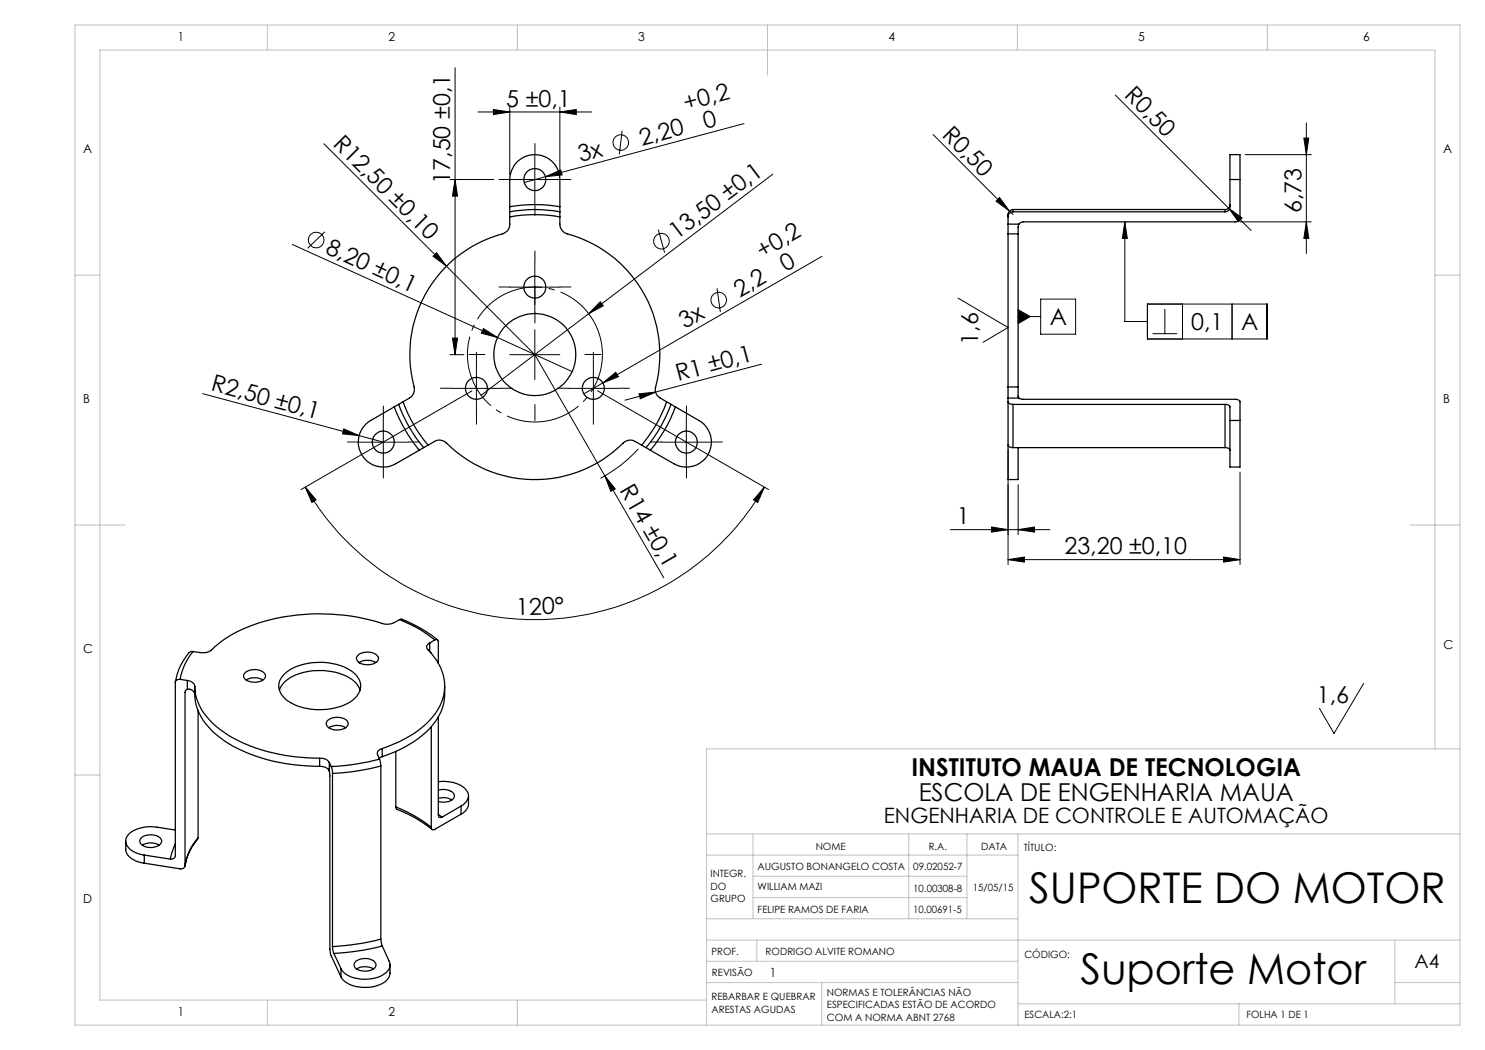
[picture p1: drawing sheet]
<svg xmlns="http://www.w3.org/2000/svg" width="297mm" height="210mm" viewBox="0 0 297 210" stroke-linecap="round" stroke-linejoin="round" font-family="sans-serif">
<g fill="none" stroke="#c0c0c0" stroke-width=".2">
<path d="M15 5h277v200h-277zM53.5 5v5M103.5 5v5M153.5 5v10M203.5 5v5M253.5 5v5M15 55h5M287 55h5M15 105h10M282 105h10M15 155h5M287 149.8v-139.8h-267v190h121.3"/>
<path d="M292 149.8h-150.7v55.2M141.3 166.8h150.7M141.3 171h62.3M150.6 179.5h42.8M150.6 166.8v17M150.6 175.3h42.8M181.8 166.8v17M193.4 166.8v17M203.6 166.8v38.2M141.3 196.5h62.3M141.3 192.3h62.3M141.3 188h150.7"/>
<path d="M141.3 183.8h62.3M151.4 188v4.3M164.4 196.5v8.5M279 196.5h13M279 188v12.8M53.5 200v5M103.5 200v5M203.6 200.8h88.4M247.8 200.8v4.2"/>
</g>
<g fill="none" stroke="#000" stroke-width=".2">
<path d="M91 13.5v57.4M223.1 19l22.6 22.6M64.8 28.7l24.5 24.5M90 35.9h8.8M91 35.9l.5 3.3h-1zM95.6 22.4h22.7M98.7 21.9l3.3 .5-3.3 .5zM102 21.4v13.5M102 35.9h10M107 30.9v10M109.1 35.3l3-1.3 .3 1zM109.1 35.3l-4.3 1.2"/>
<path d="M112 22.4l3.3-.5v1zM112 21.4v13.5M124.4 26.1l-.5 4.8M148.8 24.7l-39.7 10.6M154.6 34.8l-36.9 28M186.6 26.9l15.3 15.3M199.9 39.5l2 2.7-2.7-2zM249 30.9h13.3M260.8 27.6h1l-.5 3.3zM261.3 24.6v26.1M58.5 48.9l41 18.6M65 46.3l-3.5 3.4"/>
<path d="M86.6 51.3l.7-.8 2 2.7zM89.3 53.2l17.7 17.7 14 24.3M102 57.4h10M107 52.4v10M131.7 45.9l1.2 4.6M143.4 57.6l.7 4.8M164.4 51.3l-43.8 25.3M191.6 59.6l10 5.9-5 3M201.9 42.2l.7 .7M208.1 59.8h7v7h-7zM225 44.4v19.9h4.5M225 44.4l.5 3.3h-1z"/>
<path d="M245.7 41.6l2.7 2-.7 .7zM245.7 41.6l4.5 4.5M248 44.4h14.3M261.3 44.4l.5 3.3h-1zM40.5 78.7l31.3 8.4M90 70.9h2.8M90.3 77.7h10M90.5 67.6h1l-.5 3.3zM94.4 78.2l-34.2 19.7M95.3 72.7v10M96.7 65.7l2.8 1.8-3.2-.9zM99.5 67.5l14.9 6.8"/>
<path d="M102 70.9h10M107 65.9v10M113.7 77.7h9.9M117.7 62.8l-21.5 16.3M118.7 72.7v10M119.5 78.2l34.2 19.7M120.1 60.4l.6 .8-3 1.6zM120.6 76.6l2.6-2.1 .5 .8zM120.6 76.6l-3.8 2.2M127.8 78.8l3.3-.4-3 1.4zM152.3 72.8l-27.3 7.2M203.6 63.3h4.5"/>
<path d="M203.6 61.9l2.5 1.4-2.5 1.4zM229.5 60.8h23.9v7h-23.9zM230.5 66.7h4.9M233 61.8v4.9M236.5 60.8v7M246.4 60.8v7M61.1 97.4l2.1 2.6-.8 .5zM61.1 97.4a53 53 0 0 0 91.8 0M68.8 85.8l3 1.3-3.3-.3zM71.6 88.4h10.1M71.8 87.1l4.9 1.3M76.7 83.4v10"/>
<path d="M121 95.2l2 2.6-.8 .5zM121 95.2l11.8 20.4M127.7 89.8a27.2 27.2 0 0 1-7.6 5.9M132.3 88.4h10M137.3 83.4v10M152.9 97.4l-1.3 3.1-.9-.5zM201.6 90v22.9M203.6 96.9v10M248 94.4v18.5M190.1 105.9h19.9M198.3 105.4l3.3 .5-3.3 .5zM201.6 111.9l3.3-.5v1z"/>
<path d="M201.6 111.9h46.4M203.6 105.9l3.3-.5v1zM244.7 111.4l3.3 .5-3.3 .5zM272.7 136.7l-5.9 10-2.9-5"/>
<circle cx="124.2" cy="28.5" r="1.56"/>
<circle cx="63.2" cy="48" r="1.56"/>
<circle cx="132.3" cy="48.2" r="1.56"/>
<circle cx="143.7" cy="60" r="1.56"/>
</g>
<path d="M119.9 67a13.5 13.5 0 0 0-22.5-5.6 13.5 13.5 0 0 0 5.9 22.5 13.5 13.5 0 0 0 16.9-15.9l-.3-1" fill="none" stroke="#000" stroke-width=".2" stroke-dasharray="15.2 1.3 1.3 1.3" stroke-dashoffset="3.3" stroke-linecap="butt"/>
<g fill="none" stroke="#000" stroke-width=".2" stroke-dasharray="15.2 1.3 1.3 1.3">
<path d="M102 35.9h-2.2M107 30.9v-2.2M112 35.9h2.2M102 57.4h-2.2M107 40.9v2.2M107 52.4v-2.2M112 57.4h2.2M90.3 77.7h-2.2M95.3 72.7v-2.2M97 70.9h-3.2M100.3 77.7h2.2M107 60.9v-3.2"/>
<path d="M107 62.4v2.2M113.7 77.7h-2.2M117 70.9h3.2M118.7 72.7v-2.2M123.7 77.7h2.2M71.7 88.4h-2.2M76.7 83.4v-2.2M76.7 93.4v2.2M81.7 88.4h2.2M95.3 82.7v2.2M107 80.9v3.2M118.7 82.7v2.2"/>
<path d="M132.3 88.4h-2.2M137.3 83.4v-2.2M137.3 93.4v2.2M142.3 88.4h2.2"/>
</g>
<g fill="#000">
<path d="M109.1 35.3l3-1.3 .3 1zM86.6 51.3l.7-.8 2 2.7zM199.9 39.5l2 2.7-2.7-2zM245.7 41.6l2.7 2-.7 .7zM96.7 65.7l2.8 1.8-3.2-.9zM120.1 60.4l.6 .8-3 1.6zM120.6 76.6l2.6-2.1 .5 .8zM127.8 78.8l3.3-.4-3 1.4zM68.8 85.8l3 1.3-3.3-.3zM121 95.2l2 2.6-.8 .5z"/>
<path d="M91 35.9l.5 3.3h-1zM90.5 67.6h1l-.5 3.3zM260.8 27.6h1l-.5 3.3zM261.3 44.4l.5 3.3h-1z"/>
<path d="M112 22.4l3.3-.5v1zM98.7 21.9l3.3 .5-3.3 .5z"/>
<path d="M225 44.4l.5 3.3h-1zM203.6 61.9l2.5 1.4-2.5 1.4z"/>
<path d="M61.1 97.4l2.1 2.6-.8 .5zM152.9 97.4l-1.3 3.1-.9-.5z"/>
<path d="M198.3 105.4l3.3 .5-3.3 .5zM203.6 105.9l3.3-.5v1z"/>
<path d="M201.6 111.9l3.3-.5v1zM244.7 111.4l3.3 .5-3.3 .5z"/>
</g>
<g fill="none" stroke="#000" stroke-width=".25">
<path d="M246 35.9v5.4a.96 .96 0 0 1-1 1.1M246 35.9v-5h2v5M246 35.9h2M248 35.9v7.5a.96 .96 0 0 1-1 1h-42.4l-.8 .4M102 43.4a27.6 27.6 0 0 1 10 0M102 42.4v1M102 42.4a27.6 27.6 0 0 1 10 0M102 43.4a3.6 3.6 0 0 1-.3 2.4l-.4 .5a4 4 0 0 1-2.1 .9 25.1 25.1 0 0 0-16.3 30.5l-.1 .6-.2 .6a3.8 3.8 0 0 1-2 1.5M102 41.3a29.9 29.9 0 0 1 10 0M102 41.3v1.1M102 41.3v-5.4a5 5 0 0 1 5-5 5 5 0 0 1 5 5v5.4M112 42.4v1"/>
<path d="M112 43.4a3.8 3.8 0 0 0 .2 2.4l.4 .5a4 4 0 0 0 2.2 .9 25.2 25.2 0 0 1 16.3 30.8l.2 .9a4.4 4.4 0 0 0 2 1.5M112 41.3v1.1M201.6 46.8v30.6M201.6 44.8v2M201.6 43.4v1.4M201.6 46.8h2M201.6 44.8h2.2M202.6 41.9a1.15 1.15 0 0 0-1 1.5M202.6 42.4a.96 .96 0 0 0-1 1M202.6 41.9v.5M202.6 41.9h42.4M202.6 42.4h42.4"/>
<path d="M203.6 46.8v30.6M203.8 44.8l-.2 2M245 41.9v.5M246 40.9a.96 .96 0 0 1-1 1M201.6 77.4v2.2M201.6 79.6v.8M201.6 79.6h2.2M201.6 77.4h2M203.6 77.4v1.9l.2 .3M203.8 79.6l.8 .3h42.6a.73 .73 0 0 1 .8 .5v3.7M78.8 81.4a30.7 30.7 0 0 0 5.1 8.7M78.8 81.4l-4.6 2.7a5 5 0 0 0-1.9 6.8 5 5 0 0 0 6.9 1.8l4.7-2.6"/>
<path d="M79.7 80.9a27.9 27.9 0 0 0 5 8.6M79.7 80.9l-.9 .5M80.6 80.4a28.6 28.6 0 0 0 5 8.6M80.6 80.4l-.9 .5M84.7 89.5l-.8 .6M85.6 89l-.9 .5M85.6 89a4.1 4.1 0 0 1 2.2-1l.7 .1a4.2 4.2 0 0 1 1.8 1.4 25 25 0 0 0 34.6-1.1l1.2-.4a4.3 4.3 0 0 1 2.2 1M128.3 89l.9 .5M129.2 89.5l.9 .6M133.3 80.4a27.6 27.6 0 0 1-5 8.6M133.3 80.4l.9 .5M134.2 80.9a28.8 28.8 0 0 1-5 8.6"/>
<path d="M134.2 80.9l.9 .5M135.1 81.4a28.6 28.6 0 0 1-5 8.7M135.1 81.4l4.7 2.7a5 5 0 0 1 1.8 6.8 5 5 0 0 1-6.8 1.8l-4.7-2.6M201.6 80.4a.85 .85 0 0 0 1 .5M201.6 80.4v8.6M201.6 89a.73 .73 0 0 0 1 .5M201.6 89v6.9h2v-6.4M202.6 80.9v8.6M202.6 80.9h42.4M202.6 89.5h42.4M245 80.9h.3a.63 .63 0 0 1 .7 .5v2.7M245 80.9v8.6"/>
<path d="M245 89.5h.2a.71 .71 0 0 1 .8 .6M246 84.1v9.3h2v-9.3M246 84.1h2M36.1 135.9a.75 .75 0 0 0-1 .7v34.6a.78 .78 0 0 1-1 .6M36.1 135.9l1.4 .2M37.5 136.1a1.54 1.54 0 0 1 1.4 1.1M37.5 137.9l-.3 .1-.2 .5v34.6M37.5 137.9a1.22 1.22 0 0 1 1.4 .9M37.5 136.1v1.8M38.6 130.3h-.5a10.9 10.9 0 0 0-3 6.1M38.6 130.3a11.2 11.2 0 0 0-2.5 5.6M38.9 137.2a11.2 11.2 0 0 0 5.2 8.7 33 33 0 0 0 18.5 5.7l1.3 .1"/>
<path d="M38.9 138.8a11.2 11.2 0 0 0 5.2 8.8 31.8 31.8 0 0 0 17.1 5.6l2.7 .1M38.9 137.2v1.6M49.2 134.4a2.97 2.97 0 0 1 3.9 .5 1.36 1.36 0 0 1-1.5 1.5 2.33 2.33 0 0 1-2.9-1.2l.1-.4zM49.2 136a3.6 3.6 0 0 1 3.4 0M55.9 138a6 6 0 0 1 4.5-3.4 12.8 12.8 0 0 1 9.9 1.2l.9 .8 .8 1.4M56.9 134.8a11.6 11.6 0 0 1 9.5-2.1 7.5 7.5 0 0 1 5.4 3.1 3.2 3.2 0 0 1-1.3 4.2 12.2 12.2 0 0 1-13.3-.1 3.2 3.2 0 0 1-.3-5.1zM71.6 131.1a2.92 2.92 0 0 1 4 .3 1.31 1.31 0 0 1-1.4 1.5 2.33 2.33 0 0 1-2.9-1.1zM71.8 132.5a3.6 3.6 0 0 1 3.4 0M79.9 123.9l.2-.1a24.4 24.4 0 0 1 7.4 4.2M79.9 123.9l-1.1 .6a3.2 3.2 0 0 1-2.4 .2 40.2 40.2 0 0 0-29 1.7 27.2 27.2 0 0 0-5.5 3.9l-1.2 .3-2.1-.3M79.9 123.9a25.5 25.5 0 0 1 7.1 4.1M85.9 128.6a.78 .78 0 0 0-.6 .6 .78 .78 0 0 0 .3 .8 9.7 9.7 0 0 1 2.9 9.8 14.9 14.9 0 0 1-7.7 8l-4.4 1.9"/>
<path d="M85.9 128.6v1.7M86.1 130.4l.1 .2M87 128a.44 .44 0 0 1 .5-.1 .44 .44 0 0 1 .2 .5v4.3M87 128l-1.1 .6M88.9 137.2a10.8 10.8 0 0 1-4.5 9.9 23.9 23.9 0 0 1-8 4.2M39.6 142.1v25.4M63.9 151.7a1.98 1.98 0 0 1 2 .8M63.9 153.3a1.84 1.84 0 0 1 2 1M63.9 151.7v1.6M65.5 144.1a3.2 3.2 0 0 1 4 .1 1.09 1.09 0 0 1-1 1.6 2.71 2.71 0 0 1-3.2-.8v-.4zM65.8 145.5a3.3 3.3 0 0 1 3.3 0M65.9 154.3l.1 .6v34.9l.2 1.3 2 4.3"/>
<path d="M65.9 152.5l.4 .8M65.9 152.5v1.8M66.3 153.3l.2 1.4M66.5 154.7v34.6M75.9 151.8a46.1 46.1 0 0 1-9.6 1.5M75.9 151.8l.3 1.4M76.2 153.2a46.1 46.1 0 0 1-9.7 1.5M76.2 153.2v34.6M76.4 149.7a.99 .99 0 0 0-.9 1.3l.4 .8M76.4 151.3l-.6 .4M76.4 149.7v1.6M79.2 150.3v11.1"/>
<path d="M86.3 145.4v20.1M87.7 143.4v19.6a.45 .45 0 0 0 .2 .5 .45 .45 0 0 0 .5-.1M87.7 156.3a6.3 6.3 0 0 1 5.5 1.7 1.92 1.92 0 0 1-.6 3l-.4 .2M87.7 158a2.81 2.81 0 0 1 3.1 .9 1.31 1.31 0 0 1-1.4 1.5h-.8l-.9-.1M87.7 159.7a3.4 3.4 0 0 1 2.7 .3M93.7 159.2l-.1 2.1-.6 1-.8 .5M25.2 168.2a3.5 3.5 0 0 0 .2 2.6 4.9 4.9 0 0 0 3.5 1.8M28.2 167.6a3.1 3.1 0 0 1 3.9 .1 1.09 1.09 0 0 1-.9 1.6 2.71 2.71 0 0 1-3.2-.8v-.4zM28.5 169a3.3 3.3 0 0 1 3.3 0M28.9 172.6l7.2 1.2a.78 .78 0 0 0 .9-.7M28.9 171v1.6M28.9 171l5.2 .8"/>
<path d="M35.1 166l-3.7-.6a6.5 6.5 0 0 0-5.9 1.7 1.99 1.99 0 0 0 .8 3l1.4 .7 1.2 .2M35.1 168.8l-.7 1.6-.3 1.4M39.5 167.9a10.7 10.7 0 0 0-2.5 5.3M39.6 167.5a10.8 10.8 0 0 0-2.6 5.6M39.6 167.5l-.2 .4M79.2 161.4l.1 .4a24.6 24.6 0 0 1 7.1 4.1M79.2 161.4a26.3 26.3 0 0 1 7.1 4.1M87.7 162.9l.7 .5M92.2 162.8l-5.2 3.1a.42 .42 0 0 1-.5 0 .42 .42 0 0 1-.2-.4M92.2 161.2l-3.8 2.2M92.2 161.2v1.6M66.5 189.3l.3 1.4"/>
<path d="M66.8 190.7l1.4 3M68.2 193.7v1.7M71.1 192.4a2.92 2.92 0 0 1 4 .3 1.31 1.31 0 0 1-1.4 1.5 2.33 2.33 0 0 1-2.9-1.2zM71.3 193.8a3.5 3.5 0 0 1 3.4 0M76.2 187.8a49.4 49.4 0 0 1-9.7 1.5M76.2 187.8l.2 1.4M76.4 189.2l1.4 3a2.15 2.15 0 0 1-1.4 2.9 7.4 7.4 0 0 1-7.8-.7l-.4-.7M76.4 189.2a49.4 49.4 0 0 1-9.6 1.5M78 193v1.6a3 3 0 0 1-2.6 2.5 7.4 7.4 0 0 1-6.8-1.1l-.4-.6"/>
<circle cx="107" cy="35.9" r="2.2"/>
<circle cx="107" cy="57.4" r="2.2"/>
<circle cx="95.3" cy="77.7" r="2.2"/>
<circle cx="107" cy="70.9" r="8.2"/>
<circle cx="118.7" cy="77.7" r="2.19"/>
<circle cx="76.7" cy="88.4" r="2.2"/>
<circle cx="137.3" cy="88.4" r="2.19"/>
</g>
<g font-size="8.5">
<text x="205.8" y="180.7">SUPORTE DO MOTOR</text>
<text x="216.1" y="196.7">Suporte Motor</text>
</g>
<g font-size="4.9">
<text x="182.3" y="155.2">INSTITUTO MAUA DE TECNOLOGIA</text>
<text x="183.7" y="160.2">ESCOLA DE ENGENHARIA MAUA</text>
</g>
<g font-size="4.7">
<text x="101.3" y="21.4">5 ±0,1</text>
<text x="137.2" y="22.1" transform="rotate(-15 137.2 22.1)">+0,2</text>
<text x="224.7" y="19.2" transform="rotate(45 224.7 19.2)">R0,50</text>
<text x="66.4" y="28.9" transform="rotate(45 66.4 28.9)">R12,50 ±0,10</text>
<text x="128.3" y="29.1" transform="rotate(-15 128.3 29.1)">2,20</text>
<text x="141.1" y="25.8" transform="rotate(-15 141.1 25.8)">0</text>
<text x="188.2" y="27.1" transform="rotate(45 188.2 27.1)">R0,50</text>
<text x="116.1" y="32.4" transform="rotate(-15 116.1 32.4)">3x</text>
<text x="90" y="36.8" transform="rotate(-90 90 36.8)">17,50 ±0,1</text>
<text x="260.3" y="42.6" transform="rotate(-90 260.3 42.6)">6,73</text>
<text x="64.9" y="50.6" transform="rotate(24 64.9 50.6)">8,20 ±0,1</text>
<text x="135.4" y="48" transform="rotate(-37 135.4 48)">13,50 ±0,1</text>
<text x="152.4" y="51.8" transform="rotate(-30 152.4 51.8)">+0,2</text>
<text x="148" y="59.6" transform="rotate(-30 148 59.6)">2,2</text>
<text x="157.2" y="54.3" transform="rotate(-30 157.2 54.3)">0</text>
<text x="137" y="65.9" transform="rotate(-30 137 65.9)">3x</text>
<text x="209.9" y="65.1">A</text>
<text x="195.6" y="68.9" transform="rotate(-90 195.6 68.9)">1,6</text>
<text x="238.2" y="66">0,1</text>
<text x="248.2" y="66">A</text>
<text x="135.6" y="76.2" transform="rotate(-15 135.6 76.2)">R1 ±0,1</text>
<text x="42.1" y="78.1" transform="rotate(15 42.1 78.1)">R2,50 ±0,1</text>
<text x="123.8" y="98.1" transform="rotate(60 123.8 98.1)">R14 ±0,1</text>
<text x="191.4" y="104.9">1</text>
<text x="212.9" y="110.9">23,20 ±0,10</text>
<text x="103.2" y="123" transform="rotate(-1 103.2 123)">120°</text>
<text x="263.4" y="140.7">1,6</text>
</g>
<text font-size="4.2" x="176.8" y="164.5">ENGENHARIA DE CONTROLE E AUTOMAÇÃO</text>
<text font-size="3.9" x="282.9" y="193.6">A4</text>
<g font-size="2.5">
<text x="35.6" y="8.2">1</text>
<text x="77.7" y="8.2">2</text>
<text x="127.7" y="8.2">3</text>
<text x="177.7" y="8.2">4</text>
<text x="227.7" y="8.2">5</text>
<text x="272.7" y="8.2">6</text>
<text x="16.7" y="30.7">A</text>
<text x="288.7" y="30.7">A</text>
<text x="16.7" y="80.7">B</text>
<text x="288.7" y="80.7">B</text>
<text x="16.7" y="130.7">C</text>
<text x="288.7" y="129.7">C</text>
<text x="16.7" y="180.7">D</text>
<text x="153.9" y="195.3">1</text>
<text x="35.6" y="203.2">1</text>
<text x="77.7" y="203.2">2</text>
</g>
<g font-size="2">
<text x="151.5" y="173.9">AUGUSTO BONANGELO COSTA</text>
<text x="163.1" y="170">NOME</text>
<text x="182.6" y="173.9">09.02052-7</text>
<text x="185.8" y="169.9">R.A.</text>
<text x="196.2" y="169.9">DATA</text>
<text x="204.8" y="170.2">TÍTULO:</text>
<text x="142.1" y="175.5">INTEGR.</text>
<text x="142.1" y="178">DO</text>
<text x="151.5" y="178">WILLIAM MAZI</text>
<text x="182.6" y="178.3">10.00308-8</text>
<text x="194.6" y="178.2">15/05/15</text>
<text x="142.1" y="180.5">GRUPO</text>
<text x="151.5" y="182.6">FELIPE RAMOS DE FARIA</text>
<text x="182.6" y="182.6">10.00691-5</text>
<text x="142.3" y="190.9">PROF.</text>
<text x="153.1" y="190.9">RODRIGO ALVITE ROMANO</text>
<text x="204.9" y="191.6">CÓDIGO:</text>
<text x="142.4" y="195.1">REVISÃO</text>
<text x="142.3" y="200.1">REBARBAR E QUEBRAR</text>
<text x="142.3" y="202.6">ARESTAS AGUDAS</text>
<text x="165.4" y="199.1">NORMAS E TOLERÂNCIAS NÃO</text>
<text x="165.4" y="201.6">ESPECIFICADAS ESTÃO DE ACORDO</text>
<text x="204.9" y="203.6">ESCALA:2:1</text>
<text x="249.3" y="203.6">FOLHA 1 DE 1</text>
<text x="165.4" y="204.1">COM A NORMA ABNT 2768</text>
</g>
</svg>
